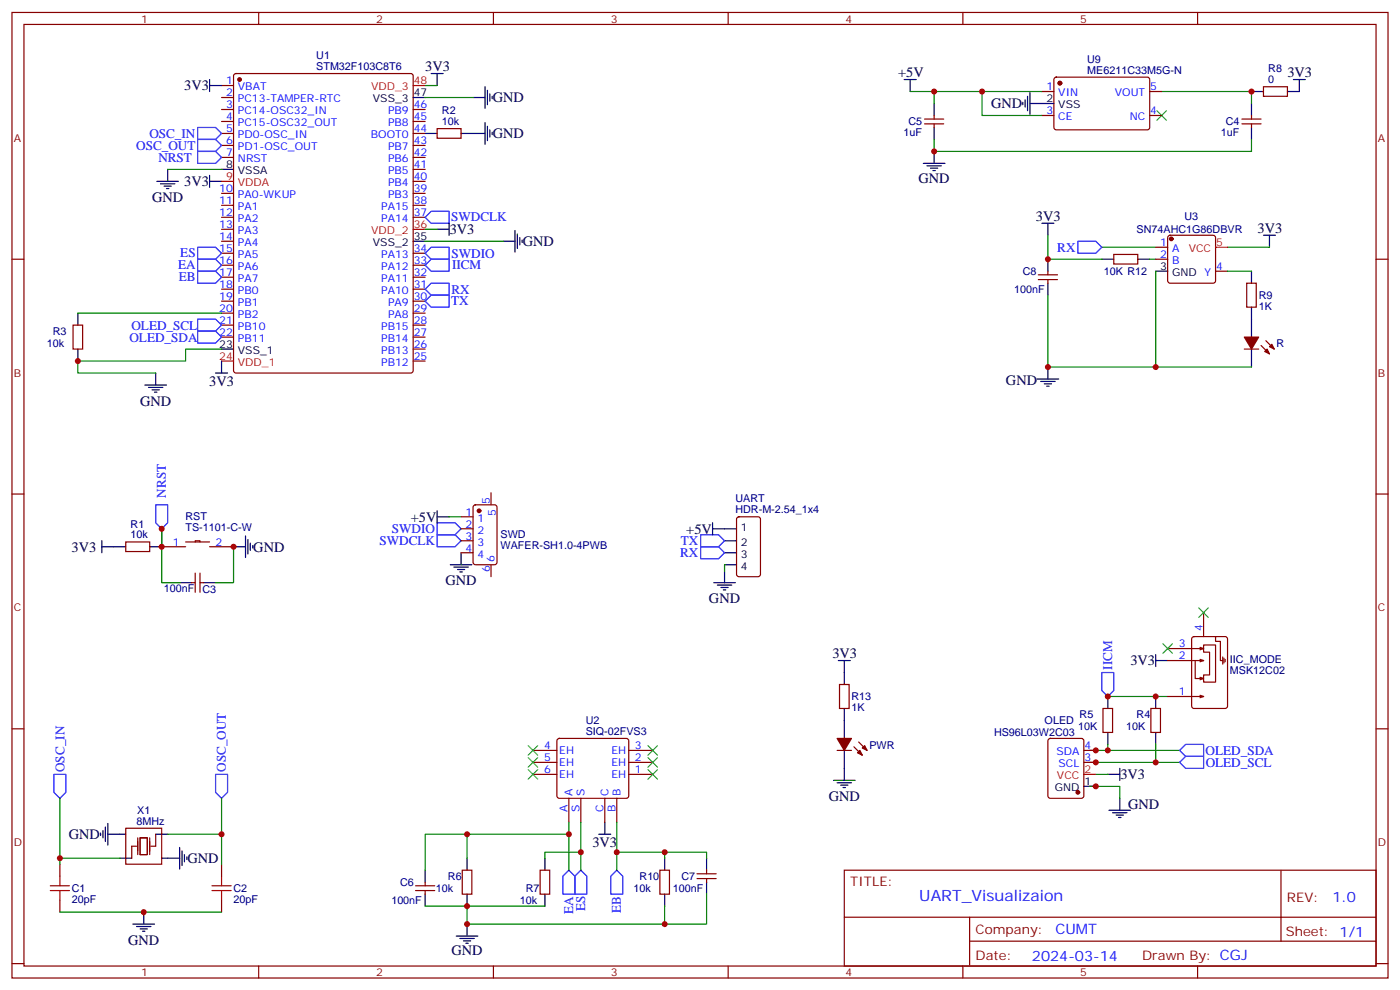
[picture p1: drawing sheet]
<svg xmlns="http://www.w3.org/2000/svg" width="412mm" height="292mm" viewBox="0 0 412 292" stroke-linecap="round" stroke-linejoin="round" font-family="sans-serif">
<g fill="none" stroke="#870000" stroke-width=".35">
<path d="M3.5 3.7h405.4v284.3h-405.4zM7.1 7.2h398.2v277.3h-398.2zM76.2 3.7v3.5M145.3 3.7v3.5M214.5 3.7v3.5M283.6 3.7v3.5M352.8 3.7v3.5M65.3 25.2h3.5M65.3 28.7h3.5M65.3 32.2h3.5M65.3 35.8h3.5M65.3 39.3h3.5"/>
<path d="M69 21.9l.5-.2h51.5l.7 .4v87l-.5 .7-51.7 .1-.7-.5v-87zM121.7 32.2h3.5M121.7 35.8h3.5M121.7 39.3h3.5M128.8 37.9h7v2.8h-7zM272.3 36.5h5.7M272.3 35.1h5.7M275.2 34v1.1M275.2 36.5v1M306.9 27h3.5M306.9 34h3.5M310.7 22.9l.4-.2 27.1 .1 .5 .6-.1 14.4-.6 .4h-27.1l-.5-.7v-14.1z"/>
<path d="M338.7 27h3.5M338.7 34h3.5M365.8 36.5h5.7M365.8 35.1h5.7M368.7 34v1.1M368.7 36.5v1M372.2 25.5h7v2.9h-7zM65.3 42.8h3.5M65.3 46.4h3.5M65.3 56.9h3.5M121.7 42.8h3.5M121.7 46.4h3.5"/>
<path d="M121.7 56.9h3.5M121.7 53.4h3.5M121.7 49.9h3.5M3.5 76.3h3.6M65.3 60.5h3.5M65.3 64h3.5M65.3 67.5h3.5M65.3 71h3.5M65.3 74.6h3.5M65.3 78.1h3.5M121.7 60.5h3.5M121.7 64h3.5"/>
<path d="M121.7 74.6h3.5M121.7 78.1h3.5M308.7 79.9v1M328.1 74.9h7v2.9h-7zM340.4 76.3h3.6M340.4 72.8h3.6M344.2 69.5l.5-.2h12.7l.5 .2 .2 .5v12.7l-.3 .5-.4 .2h-12.7l-.5-.2-.2-.5v-12.7zM358.1 79.9h3.5M405.3 76.3h3.6M21.5 95.7h2.8v7.1h-2.8zM65.3 81.6h3.5M65.3 85.2h3.5"/>
<path d="M65.3 88.7h3.5M65.3 92.2h3.5M65.3 95.7h3.5M65.3 99.3h3.5M121.7 81.6h3.5M121.7 85.2h3.5M121.7 88.7h3.5M121.7 92.2h3.5M121.7 95.7h3.5M121.7 99.3h3.5M305.9 80.9h5.6M305.9 82.3h5.6"/>
<path d="M308.7 82.3v1.1M367.2 83.4h2.9v7.1h-2.9zM121.7 106.3h3.5M121.7 102.8h3.5M366.5 102.8h4.3M371.5 101.7l2.4 2.5M372.9 100.3l2.5 2.5M3.5 145.5h3.6M37 159.6h7.1v2.8h-7.1zM54.7 159.6h7M57.5 159.6v-.4h1.4v.4M135.8 152.2h3.5"/>
<path d="M135.8 155.7h3.5M135.8 159.2h3.5M139.6 148.9l.5-.2h5.6l.6 .4 .1 16.5-.5 .6-5.8 .1-.7-.5-.1-16.4zM144.6 145.1v3.6M217.2 152.4l.5-.2h5.6l.7 .4v16.5l-.4 .7h-5.9l-.7-.4v-16.5zM405.3 145.5h3.6M47.6 161h7.1M56.4 171.6h1.1M57.5 168.8v5.6M58.9 168.8v5.6M58.9 171.6h1.1M61.7 161h7.1"/>
<path d="M135.8 162.8h3.5M144.6 166.3v3.5M344 194.5h10.5M351.2 187.7l.5-.2h9.2l.6 .4 .1 20-.5 .7h-9.4l-.6-.4-.1-20zM352.1 194.5v5.3h2.4l-1-.3M353.5 190.6l1 .4h-10.5M353.5 194.2l1 .3M354.5 189.9h3.6v11h-3.6v-2.1h1.8v-6.7h-1.8zM354.5 194.5l-1 .4M354.5 191l-1 .3M354.5 199.8l-1 .4M354.5 180.4v7.1"/>
<path d="M358.1 187.5v1.4h1.4v5.6h.7M360.2 193.5v2.1M360.5 193.8v1.4M360.9 194.2v.7M3.5 214.6h3.6M164.3 217.7l.4-.2h19.8l.5 .2 .2 .5v16.2l-.2 .5-.5 .2h-19.8l-.5-.2-.2-.5v-16.2zM247.3 201.6h2.8v7h-2.8zM251.5 219.9l2.5 2.5M252.9 218.5l2.5 2.5M308.9 217.7l.5-.2h9.2l.6 .4 .1 16.5-.5 .6-9.4 .1-.7-.5v-16.4zM324.9 208.6h2.8v7.1h-2.8zM339 208.6h2.8v7.1h-2.8z"/>
<path d="M344 205.1h10.5M353.5 204.8l1 .3M354.5 205.1l-1 .4M405.3 214.6h3.6M157 228h7M157 224.5h7M157 221h7M167.6 235.1v7M171.1 235.1v7M178.2 235.1v7M181.7 235.1v7M185.2 228h7.1"/>
<path d="M185.2 224.5h7.1M185.2 221h7.1M246.6 221h4.2M319.3 224.5h3.5M319.3 221h3.5M17.6 254.5v3.5M37 243.9h10.6v10.6h-10.6zM40.2 249.2h-1.4v3.5M40.6 246.7v5M41.3 246.7h2.1v5h-2.1zM44.1 246.7v5M45.9 245.7v3.5h-1.5"/>
<path d="M65.3 254.5v3.5M125.2 259.8v1M136.2 256.3h2.8v7h-2.8zM159.1 256.3h2.8v7h-2.8zM194.4 256.3h2.8v7h-2.8zM205.3 257.3h5.7M205.3 258.7h5.7M208.1 256.3v1M208.1 258.7v1.1M248.7 256.3h156.6v28.2h-156.6zM377.3 256.3v20.9M17.6 265.1v3.5"/>
<path d="M65.3 265.1v3.5M122.4 260.8h5.7M122.4 262.3h5.7M125.2 262.3v1M248.7 270.1h156.5M285.6 277.2h119.6M285.6 270.1v14.1M3.5 283.8h3.6M76.2 284.5v3.5M145.3 284.5v3.5M214.5 284.5v3.5M283.6 284.5v3.5"/>
<path d="M352.8 284.5v3.5M405.3 283.8h3.6"/>
</g>
<g fill="#870000" stroke="#870000" stroke-width=".35">
<path d="M366.5 99.3h4.3l-2.1 3.5z"/>
<path d="M372.5 103.5l.7-.7 .7 1.4z"/>
<path d="M373.9 102.1l.7-.7 .8 1.4z"/>
<path d="M246.6 217.5h4.2l-2.1 3.5z"/>
<path d="M252.6 221.7l.7-.7 .7 1.4z"/>
<path d="M254 220.3l.7-.7 .7 1.4z"/>
<circle cx="70.6" cy="23.4" r=".53"/>
<circle cx="317.5" cy="233.3" r=".53"/>
<circle cx="312.2" cy="24.5" r=".53"/>
<circle cx="141.1" cy="150.4" r=".53"/>
<circle cx="345" cy="70.3" r=".53"/>
</g>
<g fill="none" stroke="#000" stroke-width=".35">
<path d="M61.7 25.2h3.6M61.7 23.4v3.6M121.7 28.7h3.5M125.2 39.3h3.6M127 21.7h3.5M128.8 21.7v3.5M135.8 39.3h7.1M139.3 28.7h3.6M142.9 25.5v6.4M142.9 36.1v6.4M143.6 26.6v4.2M143.6 37.2v4.2"/>
<path d="M144.3 27.7v2.1M144.3 38.2v2.2M145 28.4v.7M145 38.9v.8M266.3 23.4h3.6M268.1 23.4v3.6M275.2 30.5v3.5M275.2 37.5v3.6M301.3 30.1v.7M302 29.4v2.1M302.7 28.4v4.2M303.4 30.5h7"/>
<path d="M303.4 27.3v6.4M368.7 27h3.5M368.7 30.5v3.5M368.7 37.5v3.6M381 23.4h3.5M382.8 23.4v3.6h-3.6M46.2 53.4h6.4M47.3 54.1h4.2M48.3 54.8h2.1M49 55.5h.7M49.4 49.9v3.5M61.7 51.6v3.6"/>
<path d="M61.7 53.4h3.6M65.3 49.9h3.5M272 48.1h6.3M273 48.8h4.3M274.1 49.5h2.1M274.8 50.2h.7M275.2 44.6v3.5M121.7 71h3.5M128.8 67.5h3.5M132.3 65.8v3.5M148.2 71h3.5M151.7 67.9v6.3"/>
<path d="M152.4 68.9v4.3M153.1 70v2.1M153.8 70.7v.7M306.9 65.8h3.5M308.7 65.8v3.5M308.7 76.3v3.6M324.6 76.3h3.5M335.1 76.3h3.6M340.4 79.9h3.6M368.7 79.9v3.5M372.2 69.3h3.5M373.9 69.3v3.5"/>
<path d="M22.9 92.2v3.5M308.7 83.4v3.5M368.7 90.5v8.8M22.9 102.8v3.5M42.7 113.4h6.3M43.7 114.1h4.3M44.8 114.8h2.1M45.5 115.5h.7M45.9 109.9v3.5M63.5 109.9h3.5M65.3 102.8h3.5M65.3 106.3v3.6"/>
<path d="M305.5 111.6h6.4M306.6 112.3h4.2M307.6 113h2.1M308.3 113.7h.7M308.7 108.1v3.5M368.7 102.8v5.3M30 159.2v3.6M72.3 157.8v6.4M73 158.9v4.2M73.7 159.9v2.2M128.8 150.4v3.6M128.8 152.2h3.5"/>
<path d="M209.9 155.7h7.1M209.9 154v3.5M213.4 159.2h3.6M30 161h7M44.1 161h3.5M52.9 171.6h3.5M60 171.6h3.5M68.8 161h3.5M74.4 160.7v.7M132.6 166.3h6.4M133.7 167h4.2M134.8 167.7h2.1"/>
<path d="M135.5 168.4h.7M135.8 162.8v3.5M210.3 171.6h6.3M211.3 172.3h4.2M212.4 173h2.1M213.1 173.7h.7M213.4 166.3h3.6M213.4 162.8h3.6M213.4 168.1v3.5M246.9 194.5h3.6M248.7 194.5v7.1M340.4 192.8v3.5"/>
<path d="M340.4 194.5h3.6M248.7 208.6v8.9M326.3 205.1v3.5M326.3 215.7v3.5M340.4 205.1v3.5M340.4 215.7v3.5M245.5 229.8h6.4M246.6 230.5h4.2M247.6 231.2h2.2M248.4 231.9h.7M248.7 221v8.8M319.3 231.6h3.5"/>
<path d="M326.3 228h3.5M326.7 238.6h6.3M327.7 239.3h4.3M329.8 226.3v3.5M329.8 235.1v3.5M29.6 245.3v.7M30.3 244.6v2.1M31 243.6v4.2M31.7 245.7h5.3M31.7 242.5v6.3M35.3 252.7h3.5M45.9 245.7h3.5"/>
<path d="M47.6 252.7h5.3M52.9 249.6v6.3M53.6 250.6v4.2M54.3 251.7v2.1M55 252.4v.7M125.2 256.3v3.5M137.6 252.7v3.6M160.5 252.7v3.6M176.4 245.7h3.5M178.2 242.1v3.6M195.8 252.7v3.6M208.1 252.7v3.6"/>
<path d="M208.1 259.8v3.5M328.8 240h2.1M329.5 240.7h.7M39.2 272.1h6.3M40.2 272.8h4.2M41.3 273.5h2.1M42 274.2h.7M42.3 268.6v3.5M125.2 263.3v3.5M134.4 275.7h6.4M135.5 276.4h4.2M136.5 277.1h2.1"/>
<path d="M137.2 277.8h.7M137.6 263.3v3.5M137.6 272.1v3.6M160.5 263.3v3.5M195.8 263.3v3.5"/>
</g>
<path d="M121.7 25.2h3.5M65.3 53.4h3.5M121.7 67.5h3.5M358.1 72.8h3.5M65.3 106.3h3.5M319.3 228h3.5" fill="none" stroke="#f00" stroke-width=".35"/>
<path d="M17.6 258v2.8M65.3 258v2.8M14.8 262.3h5.7M14.8 260.8h5.7M17.6 262.3v2.8M62.4 262.3h5.7M62.4 260.8h5.7M65.3 262.3v2.8" fill="none" stroke="#a10000" stroke-width=".35"/>
<g fill="none" stroke="#008700" stroke-width=".35">
<path d="M125.2 25.2h3.6M125.2 28.7h14.1M268.1 27h38.8M275.2 27v3.5M289.3 27v7h17.6M342.2 27h26.5v3.5M49.4 49.9h15.9M275.2 41.1v3.5h93.5v-3.5M125.2 71h23M125.2 67.5h3.6M308.7 69.3v7h15.9M324.6 72.8h15.8"/>
<path d="M338.7 76.3h1.7M340.4 79.9v28.2M361.6 72.8h12.3M361.6 79.9h7.1M22.9 92.2h42.4M308.7 86.9v21.2h60M65.3 102.8h-10.6v3.5h-31.8v3.6h23M132.3 152.2h3.5M47.6 161v-5.3v15.9h5.3M68.8 161v10.6h-5.3M213.4 166.3v1.8M326.3 219.2v1.8h-5.3"/>
<path d="M326.3 205.1h17.7M340.4 219.2v5.3h-19.4M17.6 235.1v17.6M65.3 235.1v10.6M321 231.6h8.8v3.5M322.8 228h3.5M326.3 221h21.2M340.4 224.5h7.1M35.3 252.7h-17.7v1.8M49.4 245.7h15.9v8.8M137.6 245.7h-12.4v10.6M167.6 245.7h-30v7"/>
<path d="M167.6 242.1v14.2M171.1 251h-10.6v1.7M171.1 242.1v14.2M181.7 251h14.1v1.7M181.7 242.1v14.2M195.8 251h12.3v1.7M17.6 268.6h47.7M125.2 266.8h12.4M160.5 266.8h-22.9v5.3h58.2v-5.3M208.1 263.3v8.8h-12.3"/>
</g>
<g fill="none" stroke="#00f" stroke-width=".35">
<path d="M58.2 37.5h5.3l1.8 1.8-1.8 1.8h-5.3zM58.2 41.1h5.3l1.8 1.7-1.8 1.8h-5.3zM58.2 44.6h5.3l1.8 1.8-1.8 1.7h-5.3zM58.2 76.3h5.3l1.8 1.8-1.8 1.8h-5.3zM58.2 79.9h5.3l1.8 1.7-1.8 1.8h-5.3zM58.2 72.8h5.3l1.8 1.8-1.8 1.7h-5.3zM125.2 78.1l1.8-1.8h5.3v3.6h-5.3zM125.2 74.6l1.8-1.8h5.3v3.5h-5.3zM125.2 64l1.8-1.8h5.3v3.6h-5.3zM317.5 71h5.3l1.8 1.8-1.8 1.8h-5.3zM58.2 97.5h5.3l1.8 1.8-1.8 1.7h-5.3zM58.2 94h5.3l1.8 1.7-1.8 1.8h-5.3z"/>
<path d="M125.2 88.7l1.8-1.8h5.3v3.6h-5.3zM125.2 85.2l1.8-1.8h5.3v3.5h-5.3zM45.9 148.7h3.5v5.3l-1.8 1.7-1.7-1.7zM128.8 154h5.3l1.7 1.7-1.7 1.8h-5.3zM128.8 157.5h5.3l1.7 1.7-1.7 1.8h-5.3zM206.4 157.5h5.3l1.7 1.7-1.7 1.8h-5.3zM206.4 161h5.3l1.7 1.8-1.7 1.7h-5.3zM324.6 198h3.5v5.3l-1.8 1.8-1.7-1.8zM15.9 228h3.5v5.3l-1.8 1.8-1.7-1.8zM63.5 228h3.5v5.3l-1.7 1.8-1.8-1.8zM347.5 224.5l1.7-1.8h5.3v3.6h-5.3zM347.5 221l1.7-1.8h5.3v3.5h-5.3z"/>
<path d="M167.6 256.3l1.7 1.7v5.3h-3.5v-5.3zM171.1 256.3l1.8 1.7v5.3h-3.6v-5.3zM181.7 256.3l1.7 1.7v5.3h-3.5v-5.3z"/>
</g>
<g fill="none" stroke="#3c3" stroke-width=".35">
<path d="M340.8 32.6l2.8 2.8M343.6 32.6l-2.8 2.8M353.1 179l2.9 2.8M356 179l-2.9 2.8M342.5 189.6l2.9 2.8M345.4 189.6l-2.9 2.8M155.6 219.6l2.8 2.8M158.4 219.6l-2.8 2.8M190.9 219.6l2.8 2.8M193.7 219.6l-2.8 2.8M155.6 223.1l2.8 2.8M155.6 226.6l2.8 2.8"/>
<path d="M158.4 223.1l-2.8 2.8M158.4 226.6l-2.8 2.8M190.9 223.1l2.8 2.8M190.9 226.6l2.8 2.8M193.7 223.1l-2.8 2.8M193.7 226.6l-2.8 2.8"/>
</g>
<g fill="#c00">
<circle cx="17.6" cy="252.7" r=".88"/>
<circle cx="42.3" cy="268.6" r=".88"/>
<circle cx="65.3" cy="245.7" r=".88"/>
<circle cx="68.8" cy="161" r=".88"/>
<circle cx="47.6" cy="161" r=".88"/>
<circle cx="47.6" cy="155.7" r=".88"/>
<circle cx="340.4" cy="224.5" r=".88"/>
<circle cx="326.3" cy="221" r=".88"/>
<circle cx="340.4" cy="205.1" r=".88"/>
<circle cx="322.8" cy="231.6" r=".88"/>
<circle cx="322.8" cy="224.5" r=".88"/>
<circle cx="322.8" cy="221" r=".88"/>
<circle cx="368.7" cy="27" r=".88"/>
<circle cx="167.6" cy="245.7" r=".88"/>
<circle cx="171.1" cy="251" r=".88"/>
<circle cx="181.7" cy="251" r=".88"/>
<circle cx="275.2" cy="44.6" r=".88"/>
<circle cx="289.3" cy="27" r=".88"/>
<circle cx="275.2" cy="27" r=".88"/>
<circle cx="137.6" cy="266.8" r=".88"/>
<circle cx="137.6" cy="272.1" r=".88"/>
<circle cx="137.6" cy="245.7" r=".88"/>
<circle cx="308.7" cy="76.3" r=".88"/>
<circle cx="326.3" cy="205.1" r=".88"/>
<circle cx="308.7" cy="108.1" r=".88"/>
<circle cx="340.4" cy="108.1" r=".88"/>
<circle cx="195.8" cy="251" r=".88"/>
<circle cx="195.8" cy="272.1" r=".88"/>
<circle cx="22.9" cy="106.3" r=".88"/>
</g>
<text font-size="4.6" fill="#00f" x="270.8" y="265.3">UART_Visualizaion</text>
<g font-size="4.2">
<text x="125.2" y="21">3V3</text>
<text x="264.6" y="22.7">+5V</text>
<text x="379.2" y="22.7">3V3</text>
<text x="54.3" y="26.6">3V3</text>
<text x="145.2" y="30.1">GND</text>
<text x="291.9" y="31.9">GND</text>
<text x="145.2" y="40.7">GND</text>
<text x="270.6" y="53.8">GND</text>
<text x="44.8" y="59.4">GND</text>
<text x="54.3" y="54.8">3V3</text>
<text x="305.2" y="65.1">3V3</text>
<text x="132.5" y="69">3V3</text>
<text x="370.4" y="68.6">3V3</text>
<text x="154" y="72.5">GND</text>
<text x="61.6" y="113.8">3V3</text>
<text x="296.3" y="113.4">GND</text>
<text x="41.3" y="119.5">GND</text>
<text x="121" y="153.6">+5V</text>
<text x="202.2" y="157.2">+5V</text>
<text x="21.1" y="162.4">3V3</text>
<text x="74.6" y="162.4">GND</text>
<text x="131.2" y="172.4">GND</text>
<text x="208.8" y="177.6">GND</text>
<text x="245.2" y="193.8">3V3</text>
<text x="333" y="196">3V3</text>
<text x="330" y="229.4">3V3</text>
<text x="244.1" y="235.8">GND</text>
<text x="332.3" y="238.3">GND</text>
<text x="20.3" y="247.1">GND</text>
<text x="174.5" y="249.6">3V3</text>
<text x="55.2" y="254.2">GND</text>
<text x="37.7" y="278.2">GND</text>
<text x="133" y="281.3">GND</text>
</g>
<g font-size="4.2" fill="#00f">
<text x="392.5" y="265.5">1.0</text>
<text x="310.9" y="275.1">CUMT</text>
<text x="304" y="282.9">2024-03-14</text>
</g>
<g font-size="3.9" fill="#00f">
<text x="44" y="40.6">OSC_IN</text>
<text x="40.1" y="44.1">OSC_OUT</text>
<text x="46.6" y="47.6">NRST</text>
<text x="132.9" y="65.2">SWDCLK</text>
<text x="53.1" y="75.8">ES</text>
<text x="133" y="75.9">SWDIO</text>
<text x="311.4" y="74.1">RX</text>
<text x="52.5" y="79.3">EA</text>
<text x="52.7" y="82.9">EB</text>
<text x="133.2" y="79.4">IICM</text>
<text x="132.9" y="89.9">TX</text>
<text x="133" y="86.4">RX</text>
<text x="38.1" y="100.7">OLED_SDA</text>
<text x="38.7" y="97.1">OLED_SCL</text>
<text x="48.9" y="146.5" transform="rotate(-90 48.9 146.5)">NRST</text>
<text x="111.8" y="160.5">SWDCLK</text>
<text x="115.4" y="157">SWDIO</text>
<text x="200.5" y="160.5">TX</text>
<text x="200.3" y="164">RX</text>
<text x="327.6" y="197.2" transform="rotate(-90 327.6 197.2)">IICM</text>
<text x="19" y="227.4" transform="rotate(-90 19 227.4)">OSC_IN</text>
<text x="66.5" y="227.3" transform="rotate(-90 66.5 227.3)">OSC_OUT</text>
<text x="355.1" y="222.3">OLED_SDA</text>
<text x="355.2" y="225.8">OLED_SCL</text>
<text x="168.8" y="269" transform="rotate(-90 168.8 269)">EA</text>
<text x="172.3" y="268.4" transform="rotate(-90 172.3 268.4)">ES</text>
<text x="182.9" y="268.8" transform="rotate(-90 182.9 268.8)">EB</text>
</g>
<g font-size="3.9" fill="#800">
<text x="250.5" y="260.8">TITLE:</text>
<text x="379.1" y="265.5">REV:</text>
<text x="287.4" y="275">Company:</text>
<text x="378.7" y="275.7">Sheet: 1/1</text>
<text x="287.4" y="282.7">Date:</text>
<text x="336.4" y="282.8">Drawn By: CGJ</text>
</g>
<g font-size="3.2" fill="#800">
<text x="41.6" y="6.7">1</text>
<text x="110.8" y="6.7">2</text>
<text x="179.9" y="6.7">3</text>
<text x="249.1" y="6.7">4</text>
<text x="318.2" y="6.7">5</text>
<text x="4.1" y="41.8">A</text>
<text x="405.9" y="41.8">A</text>
<text x="4.1" y="110.9">B</text>
<text x="405.9" y="110.9">B</text>
<text x="4.1" y="180.1">C</text>
<text x="405.9" y="180.1">C</text>
<text x="4.1" y="249.2">D</text>
<text x="405.9" y="249.2">D</text>
<text x="41.6" y="287.5">1</text>
<text x="110.8" y="287.5">2</text>
<text x="179.9" y="287.5">3</text>
<text x="249.1" y="287.5">4</text>
<text x="318.2" y="287.5">5</text>
</g>
<g font-size="3.2" fill="#000080">
<text x="93.2" y="17.4">U1</text>
<text x="93.2" y="20.6">STM32F103C8T6</text>
<text x="320.3" y="21.7">ME6211C33M5G-N</text>
<text x="320.3" y="18.5">U9</text>
<text x="373.6" y="21.3">R8</text>
<text x="373.6" y="24.5">0</text>
<text x="130.2" y="33.7">R2</text>
<text x="130.2" y="36.8">10k</text>
<text x="266.2" y="40.1">1uF</text>
<text x="267.6" y="36.9">C5</text>
<text x="359.7" y="40.1">1uF</text>
<text x="361.1" y="36.9">C4</text>
<text x="348.9" y="64.9">U3</text>
<text x="334.8" y="68.7">SN74AHC1G86DBVR</text>
<text x="301.3" y="81">C8</text>
<text x="325.2" y="81">10K R12</text>
<text x="298.7" y="86.3">100nF</text>
<text x="370.8" y="88.1">R9</text>
<text x="370.8" y="91.2">1K</text>
<text x="15.5" y="98.7">R3</text>
<text x="13.8" y="102.2">10k</text>
<text x="376.1" y="102.2">R</text>
<text x="216.6" y="147.9">UART</text>
<text x="38.5" y="155.4">R1</text>
<text x="54.6" y="153.1">RST</text>
<text x="216.6" y="151.1">HDR-M-2.54_1x4</text>
<text x="38.5" y="158.5">10k</text>
<text x="54.6" y="156.3">TS-1101-C-W</text>
<text x="147.5" y="161.7">WAFER-SH1.0-4PWB</text>
<text x="147.5" y="158.5">SWD</text>
<text x="48.2" y="174.5">100nF</text>
<text x="59.6" y="174.5">C3</text>
<text x="362.3" y="195.3">IIC_MODE</text>
<text x="362.3" y="198.5">MSK12C02</text>
<text x="250.8" y="209.4">1K</text>
<text x="250.8" y="206.3">R13</text>
<text x="172.5" y="213.2">U2</text>
<text x="307.7" y="213.3">OLED</text>
<text x="317.6" y="215.1">10K</text>
<text x="318" y="211.5">R5</text>
<text x="331.7" y="215.1">10K</text>
<text x="334.8" y="211.5">R4</text>
<text x="172.5" y="216.4">SIQ-02FVS3</text>
<text x="256.1" y="220.4">PWR</text>
<text x="292.8" y="216.8">HS96L03W2C03</text>
<text x="40.4" y="239.7">X1</text>
<text x="40.2" y="242.9">8MHz</text>
<text x="21.2" y="262.7">C1</text>
<text x="68.8" y="262.7">C2</text>
<text x="117.8" y="261">C6</text>
<text x="128.4" y="262.7">10k</text>
<text x="131.9" y="259.2">R6</text>
<text x="154.9" y="262.7">R7</text>
<text x="186.6" y="262.7">10k</text>
<text x="188.4" y="259.2">R10</text>
<text x="198.2" y="262.7">100nF</text>
<text x="200.7" y="259.1">C7</text>
<text x="21.2" y="265.8">20pF</text>
<text x="68.8" y="265.8">20pF</text>
<text x="115.3" y="266.3">100nF</text>
<text x="153.1" y="266.2">10k</text>
</g>
<g font-size="3.2" fill="#00f">
<text x="66.6" y="24.8">1</text>
<text x="66.6" y="28.4">2</text>
<text x="70.1" y="26.6">VBAT</text>
<text x="308.3" y="26.6">1</text>
<text x="311.7" y="28.4">VIN</text>
<text x="328.4" y="28.4">VOUT</text>
<text x="338.8" y="26.6">5</text>
<text x="66.6" y="31.9">3</text>
<text x="66.6" y="35.4">4</text>
<text x="70.1" y="30.1">PC13-TAMPER-RTC</text>
<text x="70.1" y="33.7">PC14-OSC32_IN</text>
<text x="114.3" y="33.7">PB9</text>
<text x="121.9" y="35.4">45</text>
<text x="121.9" y="31.9">46</text>
<text x="308.3" y="33.7">3</text>
<text x="311.7" y="35.4">CE</text>
<text x="332.8" y="35.4">NC</text>
<text x="338.8" y="33.7">4</text>
<text x="66.6" y="38.9">5</text>
<text x="70.1" y="37.2">PC15-OSC32_OUT</text>
<text x="70.1" y="40.7">PD0-OSC_IN</text>
<text x="109.3" y="40.7">BOOT0</text>
<text x="114.3" y="37.2">PB8</text>
<text x="121.9" y="38.9">44</text>
<text x="66.6" y="42.5">6</text>
<text x="66.6" y="46">7</text>
<text x="70.1" y="44.2">PD1-OSC_OUT</text>
<text x="70.1" y="47.8">NRST</text>
<text x="114.3" y="47.8">PB6</text>
<text x="114.3" y="44.2">PB7</text>
<text x="121.9" y="46">42</text>
<text x="121.9" y="42.5">43</text>
<text x="114.3" y="51.3">PB5</text>
<text x="121.9" y="53.1">40</text>
<text x="121.9" y="49.5">41</text>
<text x="64.6" y="56.6">10</text>
<text x="70.1" y="58.3">PA0-WKUP</text>
<text x="114.3" y="58.3">PB3</text>
<text x="114.3" y="54.8">PB4</text>
<text x="121.9" y="56.6">39</text>
<text x="64.6" y="60.1">11</text>
<text x="64.6" y="63.6">12</text>
<text x="70.1" y="61.9">PA1</text>
<text x="70.1" y="65.4">PA2</text>
<text x="112.3" y="65.4">PA14</text>
<text x="112.3" y="61.9">PA15</text>
<text x="121.9" y="63.6">37</text>
<text x="121.9" y="60.1">38</text>
<text x="64.6" y="67.2">13</text>
<text x="64.6" y="70.7">14</text>
<text x="70.1" y="68.9">PA3</text>
<text x="64.6" y="74.2">15</text>
<text x="64.6" y="77.8">16</text>
<text x="70.1" y="72.5">PA4</text>
<text x="70.1" y="76">PA5</text>
<text x="112.3" y="76">PA13</text>
<text x="121.9" y="77.8">33</text>
<text x="121.9" y="74.2">34</text>
<text x="341.8" y="72.5">1</text>
<text x="341.8" y="76">2</text>
<text x="345.3" y="74.2">A</text>
<text x="345.3" y="77.8">B</text>
<text x="64.6" y="81.3">17</text>
<text x="70.1" y="79.5">PA6</text>
<text x="70.1" y="83">PA7</text>
<text x="112.3" y="83">PA11</text>
<text x="112.3" y="79.5">PA12</text>
<text x="121.9" y="81.3">32</text>
<text x="354.8" y="81.3">Y</text>
<text x="358.2" y="79.5">4</text>
<text x="64.6" y="84.8">18</text>
<text x="64.6" y="88.3">19</text>
<text x="70.1" y="86.6">PB0</text>
<text x="112.3" y="86.6">PA10</text>
<text x="121.9" y="88.3">30</text>
<text x="121.9" y="84.8">31</text>
<text x="64.6" y="91.9">20</text>
<text x="64.6" y="95.4">21</text>
<text x="70.1" y="90.1">PB1</text>
<text x="70.1" y="93.6">PB2</text>
<text x="114.3" y="93.6">PA8</text>
<text x="114.3" y="90.1">PA9</text>
<text x="121.9" y="95.4">28</text>
<text x="121.9" y="91.9">29</text>
<text x="64.6" y="98.9">22</text>
<text x="70.1" y="97.2">PB10</text>
<text x="70.1" y="100.7">PB11</text>
<text x="112.3" y="100.7">PB14</text>
<text x="112.3" y="97.2">PB15</text>
<text x="121.9" y="98.9">27</text>
<text x="112.3" y="107.7">PB12</text>
<text x="112.3" y="104.2">PB13</text>
<text x="121.9" y="106">25</text>
<text x="121.9" y="102.4">26</text>
<text x="144.3" y="148.5" transform="rotate(-90 144.3 148.5)">5</text>
<text x="137.2" y="151.8">1</text>
<text x="137.2" y="155.4">2</text>
<text x="140.7" y="153.6">1</text>
<text x="146" y="152" transform="rotate(-90 146 152)">5</text>
<text x="50.9" y="160.7">1</text>
<text x="63.5" y="160.7">2</text>
<text x="137.2" y="158.9">3</text>
<text x="140.7" y="157.1">2</text>
<text x="140.7" y="160.7">3</text>
<text x="137.2" y="162.4">4</text>
<text x="140.7" y="164.2">4</text>
<text x="145.7" y="165.6" transform="rotate(-90 145.7 165.6)">6</text>
<text x="144.3" y="168.3" transform="rotate(-90 144.3 168.3)">6</text>
<text x="354.2" y="185.7" transform="rotate(-90 354.2 185.7)">4</text>
<text x="347.2" y="190.6">3</text>
<text x="347.2" y="194.2">2</text>
<text x="347.2" y="204.8">1</text>
<text x="160.3" y="220.6">4</text>
<text x="187" y="220.6">3</text>
<text x="319.4" y="220.6">4</text>
<text x="160.3" y="224.2">5</text>
<text x="160.3" y="227.7">6</text>
<text x="164.7" y="222">EH</text>
<text x="164.7" y="225.6">EH</text>
<text x="180.1" y="225.6">EH</text>
<text x="180.1" y="222">EH</text>
<text x="187" y="227.7">1</text>
<text x="187" y="224.2">2</text>
<text x="311.2" y="222.4">SDA</text>
<text x="311.8" y="225.9">SCL</text>
<text x="319.4" y="224.2">3</text>
<text x="164.7" y="229.1">EH</text>
<text x="180.1" y="229.1">EH</text>
<text x="167.2" y="239" transform="rotate(-90 167.2 239)">A</text>
<text x="168.6" y="234.4" transform="rotate(-90 168.6 234.4)">A</text>
<text x="170.7" y="239" transform="rotate(-90 170.7 239)">S</text>
<text x="172.2" y="234.4" transform="rotate(-90 172.2 234.4)">S</text>
<text x="177.8" y="239.1" transform="rotate(-90 177.8 239.1)">C</text>
<text x="179.2" y="234.4" transform="rotate(-90 179.2 234.4)">C</text>
<text x="181.3" y="239" transform="rotate(-90 181.3 239)">B</text>
<text x="182.7" y="234.4" transform="rotate(-90 182.7 234.4)">B</text>
</g>
<g font-size="3.2" fill="#f00">
<text x="109.3" y="26.6">VDD_3</text>
<text x="121.9" y="24.8">48</text>
<text x="66.6" y="53.1">9</text>
<text x="70.1" y="54.8">VDDA</text>
<text x="109.3" y="68.9">VDD_2</text>
<text x="121.9" y="67.2">36</text>
<text x="350.2" y="74.2">VCC</text>
<text x="358.2" y="72.5">5</text>
<text x="64.6" y="106">24</text>
<text x="70.1" y="107.7">VDD_1</text>
<text x="319.4" y="227.7">2</text>
<text x="311.4" y="229.4">VCC</text>
</g>
<g font-size="3.2">
<text x="121.9" y="28.4">47</text>
<text x="109.9" y="30.1">VSS_3</text>
<text x="308.3" y="30.1">2</text>
<text x="311.7" y="31.9">VSS</text>
<text x="66.6" y="49.5">8</text>
<text x="70.1" y="51.3">VSSA</text>
<text x="121.9" y="70.7">35</text>
<text x="109.9" y="72.5">VSS_2</text>
<text x="341.8" y="79.5">3</text>
<text x="345.3" y="81.3">GND</text>
<text x="64.6" y="102.4">23</text>
<text x="70.1" y="104.2">VSS_1</text>
<text x="218.3" y="156.4">1</text>
<text x="218.3" y="160.7">2</text>
<text x="218.3" y="164.2">3</text>
<text x="218.3" y="167.7">4</text>
<text x="310.7" y="233">GND</text>
<text x="319.4" y="231.2">1</text>
</g>
</svg>
